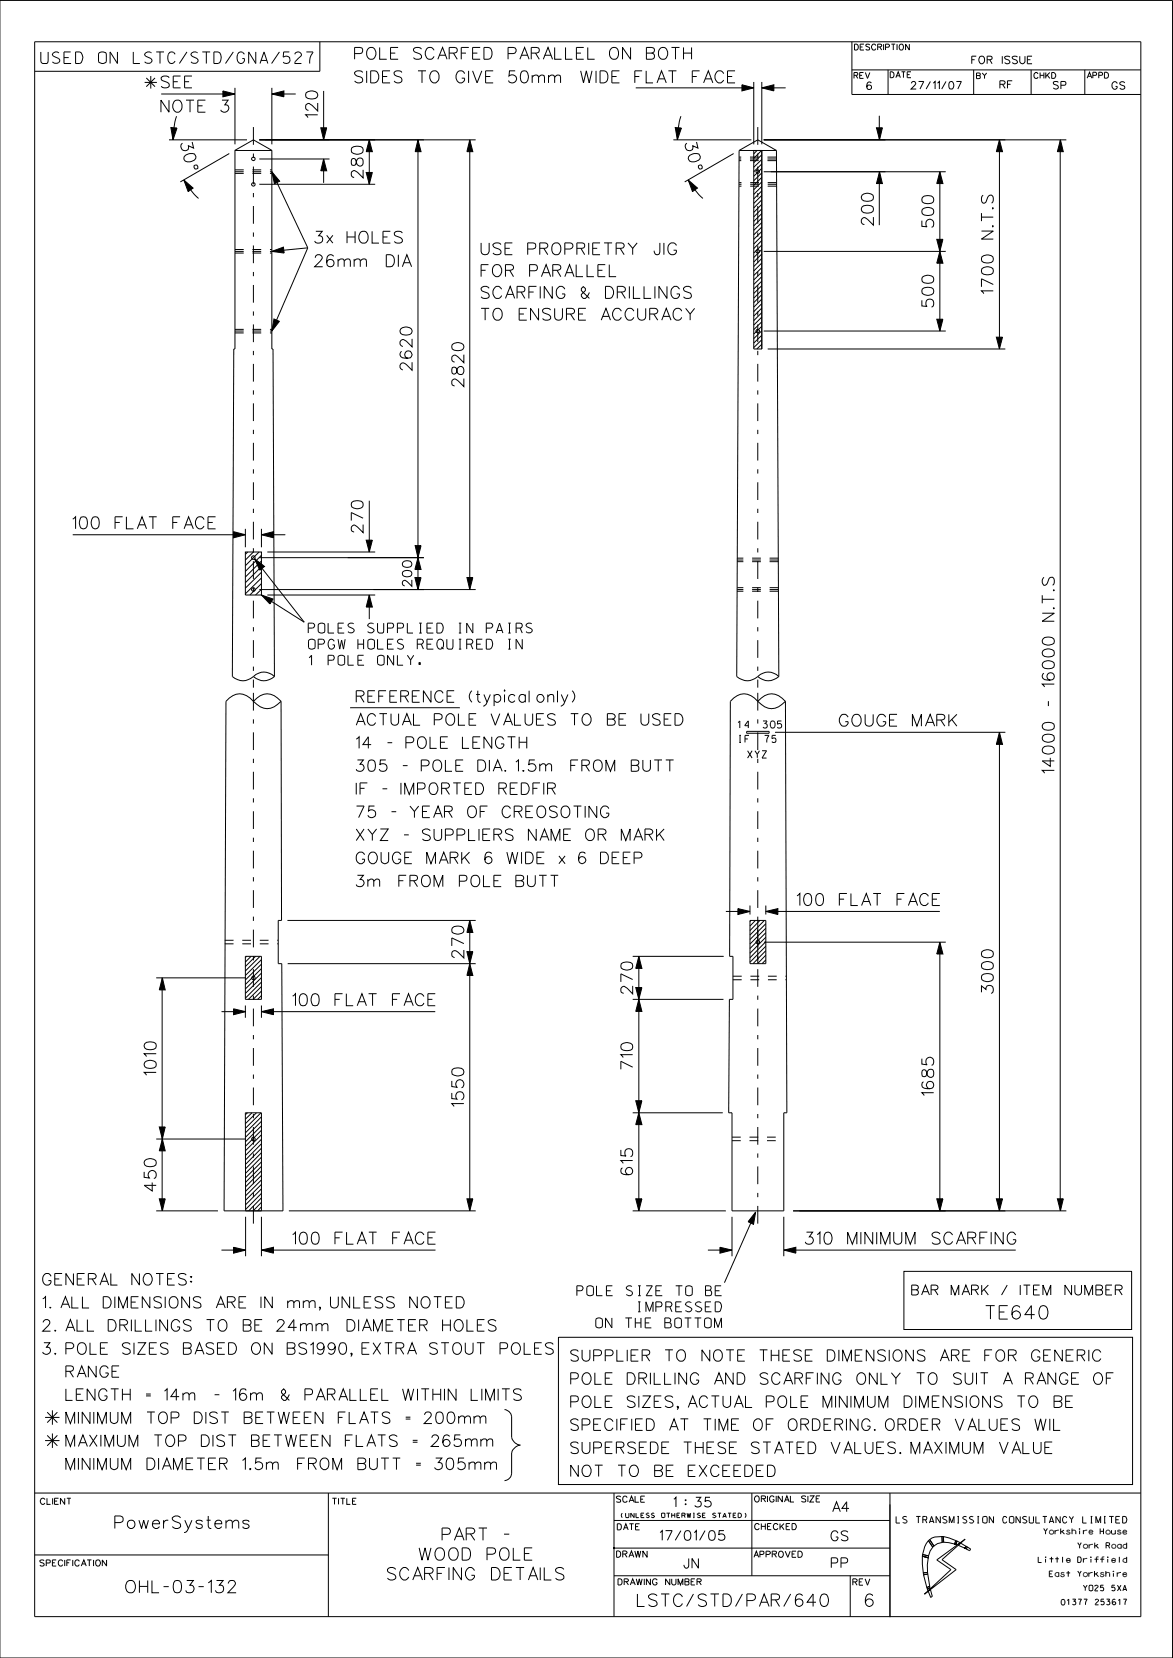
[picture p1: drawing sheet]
<svg xmlns="http://www.w3.org/2000/svg" width="210mm" height="297mm" viewBox="0 0 210 297" stroke-linecap="round" stroke-linejoin="round" font-family="sans-serif">
<g fill="none" stroke="#000" stroke-width=".18">
<path d="M0 .1h209.9v296.9h-209.9zM6.2 7.5h198v282.1h-198zM25.9 14.8h2.2M26.2 14l1.6 1.5M27 13.6v2.3M27.8 14l-1.6 1.5M28.9 16.8h13.2M42.1 15.7v10.2M48.7 15.7v10.2M48.7 16.8h4.2M57.3 7.5v5.3h-51.1M57.9 16.3v8.8"/>
<path d="M113.8 15.7h21.1M134.9 14.7v11.2M136.4 14.7v11.2M136.4 15.7h4.3M152.5 12.5h51.7M152.5 7.5v9.4h51.7M156 14.9a.39 .39 0 0 0-.4-.2 .39 .39 0 0 0-.3 .2 .75 .75 0 0 0 .3 1.1 .43 .43 0 0 0 .4-.4 .43 .43 0 0 0-.4-.4 .43 .43 0 0 0-.4 .4M159 12.5v4.4M174.3 12.5v4.4M184.6 12.5v4.4M194.2 12.5v4.4M30.3 25.1h13.9"/>
<path d="M31.6 20.8a15.1 15.1 0 0 0-.6 4.3M32.9 32.2a16.7 16.7 0 0 0 2.6 3.3M41 27.5l-8.7 5.1M42 27l3.4-1.9 3.3 1.9M46.4 25.1h38.8M46.4 28.5h12.6M46.4 33h20.8M48.7 30.8l6.4 13.6M57.9 28.5v4.3M66.1 25.1v7.9M74.8 25.1v80.5M84.1 25.1v80.5"/>
<path d="M120.5 25.1h14M121.9 20.8a15.1 15.1 0 0 0-.6 4.3M123.2 32.2a16.7 16.7 0 0 0 2.6 3.3M131.3 27.5l-8.7 5.1M132.4 27h6.6M134.9 27v35.5h1.5v-35.5M135.5 27l-.6 .5M136.3 27l-1.4 1.4M136.4 39.9l-1.5 1.4M136.4 39.1l-1.5 1.4M136.4 38.3l-1.5 1.4M136.4 37.4l-1.5 1.5"/>
<path d="M136.4 36.6l-1.5 1.4M136.4 35.8l-1.5 1.4M136.4 35l-1.5 1.4M136.4 34.2l-1.5 1.4M136.4 33.4l-1.5 1.4M136.4 32.6l-1.5 1.4M136.4 31.8l-1.5 1.4M136.4 31l-1.5 1.4M136.4 30.2l-1.5 1.4M136.4 29.4l-1.5 1.4M136.4 28.6l-1.5 1.4M136.4 27.7l-1.5 1.5"/>
<path d="M136.7 25.1h54.2M136.7 30.8h32.6M157.4 20.7v4.4M157.4 30.8v9.5M168.3 30.8v28.5M178.9 25.1v37.4M189.8 25.1v191.8M55.1 44.4l-6.4 14.9M55.1 44.4l-6.4 .6M136.4 59.3l-1.5 1.4M136.4 58.5l-1.5 1.3M136.4 57.6l-1.5 1.4"/>
<path d="M136.4 56.8l-1.5 1.4M136.4 56l-1.5 1.4M136.4 55.2l-1.5 1.4M136.4 54.4l-1.5 1.4M136.4 53.6l-1.5 1.4M136.4 52.8l-1.5 1.4M136.4 52l-1.5 1.4M136.4 51.2l-1.5 1.4M136.4 50.4l-1.5 1.4M136.4 49.6l-1.5 1.4M136.4 48.8l-1.5 1.4M136.4 48l-1.5 1.4"/>
<path d="M136.4 47.1l-1.5 1.4M136.4 46.3l-1.5 1.4M136.4 45.5l-1.5 1.4M136.4 44.7l-1.5 1.4M136.4 43.9l-1.5 1.4M136.4 43.1l-1.5 1.4M136.4 42.3l-1.5 1.4M136.4 41.5l-1.5 1.4M136.4 40.7l-1.5 1.4M136.7 45h32.6M136.7 59.3h32.6M136.4 62.5h-.1"/>
<path d="M136.4 61.7l-.9 .8M136.4 60.9l-1.5 1.4M136.4 60.1l-1.5 1.4M137.4 62.5h42.6M13 95.8h30.9M43.9 98.9h2.9v7.7h-2.9zM43.9 94.7v3.3M44.3 98.9l-.4 .4M45.4 98.9l-1.5 1.4M46.4 98.9l-2.5 2.4M46.4 99.9h29.5M46.8 94.7v3.3"/>
<path d="M46.8 99.5l-2.9 2.9M46.8 95.8h4.3M47.9 98.9h19.3M66.1 89.7v9.2M45.6 100.1l8.9 11.4-7.7-4.9M46.4 105.6h38.8M46.8 106.5v.1M46.8 105.6l-1.1 1M46.8 104.6l-2.1 2M46.8 103.5l-2.9 2.9M46.8 102.5l-2.9 2.9M46.8 101.5l-2.9 2.9"/>
<path d="M46.8 100.5l-2.9 2.9M47.9 106.6h19.3M66.1 106.6v4.3M45.4 125.6a2.9 2.9 0 0 0-4.9 0l-.4 91.3h10.6l-.3-44.3h-.6v-7.7h.6l-.1-39.3M45.4 125.6a2.94 2.94 0 0 1 4.9 0M45.4 125.6a3.3 3.3 0 0 0 3.1 1.3l.6-.3 1.2-1M45.4 121.2a2.71 2.71 0 0 1-3.8 0l.3-58.7h.2v-35.5h6.6v35.5h.2l.2 58.7M45.4 121.2a2.71 2.71 0 0 0 3.7 0M45.4 121.2a2.61 2.61 0 0 1 3.7 0M62.7 126.8h19.6M90.3 123.6v.2zM133.7 131h4v.3h-4z"/>
<path d="M135.7 125.6a2.9 2.9 0 0 0-4.9 0l-.2 45.7h.6v7.7h-.6l-.1 20.3h.5v17.6h9.3v-17.6h.6l-.3-73.7M135.7 125.6a2.94 2.94 0 0 1 4.9 0M135.7 125.6a3.3 3.3 0 0 0 3.1 1.3l.6-.3 1.2-1M135.7 121.2a2.71 2.71 0 0 1-3.8 0l.4-94.2 3.4-1.9 3.3 1.9 .4 94.2M135.7 121.2a2.71 2.71 0 0 0 3.7 0M135.7 121.2a2.61 2.61 0 0 1 3.7 0M138.8 131.2h41.2M178.9 131.2v85.7M28 175.2h16M29 175.2v41.7M43.9 171.3h2.9v7.7h-2.9zM44.1 171.3l-.2 .2"/>
<path d="M44.9 171.3l-1 1M45.7 171.3l-1.8 1.8M46.6 171.3l-2.7 2.6M46.8 178.3l-.7 .7M46.8 177.5l-1.5 1.5M46.8 176.7l-2.3 2.3M46.8 175.9l-2.9 2.9M46.8 175.1l-2.9 2.9M46.8 174.3l-2.9 2.9M46.8 173.5l-2.9 2.9M46.8 172.7l-2.9 2.8M46.8 171.9l-2.9 2.8"/>
<path d="M51.5 164.9h33.7M51.5 172.6h33.7M84.1 164.9v52M113.3 171.3h16.3M113.3 179h16.2M114.4 171.3v45.6M129.9 163.3h4.4M134.3 162.2v1.6M134.3 164.9h2.8v7.7h-2.8zM134.4 164.9l-.1 .2M135.2 164.9l-.9 1M135.7 164.9v7.7"/>
<path d="M136 164.9l-1.7 1.8M136.8 168.8h32.5M136.8 164.9l-2.5 2.6M137.1 162.2v1.6M137.1 171.9l-.7 .7M137.1 171.1l-1.5 1.5M137.1 170.3l-2.3 2.3M137.1 169.5l-2.8 2.9M137.1 168.7l-2.8 2.9M137.1 167.9l-2.8 2.9M137.1 167.1l-2.8 2.8M137.1 166.3l-2.8 2.8"/>
<path d="M137.1 165.5l-2.8 2.8M137.1 163.3h31.2M168.3 168.8v48.1M39.7 181.2h4.2M43.9 180.1v2.2M44.3 199.3l-.4 .4M45.1 199.3l-1.2 1.2M45.9 199.3l-2 2M46.7 199.3l-2.7 2.8M46.8 180.1v2.2M46.8 181.2h31.1M113.3 199.3h16.1"/>
<path d="M28 216.9h11M28 204h16M44 216.9l-.1-17.6h2.9v17.6M44 218v7M46.8 218v7M46.8 216.2l-.7 .7M46.8 215.4l-1.5 1.5M46.8 214.6l-2.3 2.3M46.8 213.8l-2.8 2.9M46.8 213l-2.8 2.8M46.8 212.2l-2.8 2.8M46.8 211.4l-2.8 2.8"/>
<path d="M46.8 210.6l-2.8 2.8M46.8 209.8l-2.8 2.8M46.8 208.9l-2.8 2.9M46.8 208.1l-2.8 2.9M46.8 207.3l-2.8 2.9M46.8 206.5l-2.8 2.9M46.8 205.7l-2.8 2.9M46.8 204.9l-2.8 2.9M46.8 204.1l-2.8 2.9M46.8 203.3l-2.8 2.8M46.8 202.5l-2.8 2.8M46.8 201.7l-2.8 2.8"/>
<path d="M46.8 200.9l-2.8 2.8M46.8 200.1l-2.8 2.8M51.7 216.9h33.5M113.3 216.9h16.6M131 218v7M135.3 217.1l-5.6 12.7M140.3 218v7M142 216.9h48.9M39.7 223.9h4.3M46.8 223.9h31.2M100 239.6h102.8v26.3h-102.8zM126.7 223.9h4.3"/>
<path d="M140.3 223.9h41.5M161.8 227.7h40.8v10.5h-40.8zM8.1 253.9h2.6M8.1 258.1h2.6M8.5 253l1.8 1.8M8.5 257.1l1.8 1.9M9.4 252.6v2.6M9.4 256.8v2.6M10.3 253l-1.8 1.8M10.3 257.1l-1.8 1.9M90.3 252.5l.3 .1a1.61 1.61 0 0 1 1 1.1M91.6 253.7v3.8"/>
<path d="M6.2 278.5h52.6M6.2 267.5h198M58.8 267.5v22.1M109.9 277.3h49.4M109.9 272.4h49.4M109.9 267.5v22.1M134.6 267.5v14.8M159.3 267.5v22.2M165.1 278.8l.2 3M165.1 278.8l1.1 .3M165.1 278.8h.1M165.2 278.5l-.1 .3"/>
<path d="M165.2 278.5h.1M165.2 278.5l1 .2M166.2 279.1l-.2 1.2 .1 1.4M166.2 276l-.7 1.1-.3 1.4M166.2 279.1h.1M166.2 276l.8 1.1M166.2 278.7h.1M166.2 278.7v.4M166.4 275.8l-.2 .2M166.4 275.8h.1M166.4 275.8l.8 1.1M167 277.1l-.5 .7-.3 .9"/>
<path d="M167 277.1h.1M167.2 276.9h.1M167.2 276.9l-.2 .2M167.7 279.4l5.1-3.7-4.2 3.7 2.6 1.8-5.7 4.4 4.7-4.4zM168.6 275.2l-1.2 .1-1 .5M168.6 275.2l.1 1.1M168.6 275.2h.3M168.7 276.3l-.9 .2-.6 .4M168.7 276.3h.1M168.9 276.3l2 .3M168.9 276.3h.1M168.9 276.3h-.2"/>
<path d="M170.9 276.6h.1M170.9 276.6l.3 .1M171.1 276l-2.2-.8v1.1M171.1 276h.1M171.1 276l-.2 .6M171.1 276h.2M171.2 276.7h.1M171.3 276l-.1 .7M171.3 276h.1M171.3 276l.6 .3-.6 .4h-.1M172.8 277.4h.1M172.8 277.4l.2 .1"/>
<path d="M172.9 277l-.9-.6-.4 .4 1.2 .6M172.9 277h.1M172.9 277l-.1 .4M172.9 277l.3 .1M173 277.5h.1M173 277.5l.6 .3M173.2 277.1h.1M173.2 277.1l-.2 .4M173.2 277.1l.6 .4M173.6 277.8h.1M173.8 277.5h.1M173.8 277.5l-.2 .3"/>
<path d="M109.9 282.3h49.4M152.2 282.3v7.3M152.7 283.4l.6-.1 .1-.4-.7-.1v1.2M154.5 282.8h-.7v1.2M154.9 282.8l.4 1.2 .4-1.2M165.3 281.8h.1M165.3 281.8v.3M165.3 282.1h.1M165.3 282.1l.6 2.3M165.9 284.4h.1M165.9 284.4l.1 .2M166 284.6h.1"/>
<path d="M166.1 281.7h.1M166.1 281.7l-.8 .1M166.1 281.7v.3M166.1 282h.1M166.1 282l-.8 .1M166.1 282l.3 2.1M166.2 285.1l.4-.4 .3 1.3-.3 .2zM166.4 284.1h.1M166.4 284.1l-.5 .3M166.4 284.1l.1 .3M166.5 284.4h.1M166.5 284.4l-.5 .2"/>
<path d="M166.5 284.4v.2l-.4 .4-.1-.4M166.9 286h.1"/>
<circle cx="45.4" cy="28.5" r=".3"/>
<circle cx="45.4" cy="33" r=".31"/>
<circle cx="135.7" cy="30.8" r=".3"/>
<circle cx="135.6" cy="59.3" r=".32"/>
<circle cx="135.7" cy="45" r=".3"/>
<circle cx="45.4" cy="99.9" r=".3"/>
<circle cx="45.4" cy="105.6" r=".3"/>
<circle cx="45.3" cy="175.2" r=".32"/>
<circle cx="135.7" cy="168.8" r=".32"/>
<circle cx="45.4" cy="204" r=".32"/>
</g>
<g fill="none" stroke="#000" stroke-width=".18" stroke-dasharray="1.6 1.6" stroke-linecap="butt">
<path d="M42.1 31.1h6.6M42.1 30.8h6.6M42.1 30.4h6.6M139 28.5h-6.7M139 28.1h-6.7M139 28.8h-6.7M139 33h-6.7M139 32.7h-6.7M139 33.3h-6.7M42.1 59.6h6.6M42.1 59.3h6.6M42.1 59h6.6"/>
<path d="M42.1 45.3h6.6M42.1 45h6.6M42.1 44.7h6.6M139.3 100h-7.3M139.3 100.3h-7.3M139.3 100.6h-7.3M139.3 105.6h-7.3M139.3 105.3h-7.3M139.3 105.9h-7.4M40.2 169.1h9.6M40.2 168.4h9.6M131.2 174.9h9.6"/>
<path d="M131.2 175.5h9.6M131 203.7h9.3M131 204.3h9.3"/>
</g>
<path d="M45.4 22.8v100.4M135.7 22.8v100.4M45.4 219.2v-95.9M135.7 219.2v-95.9" fill="none" stroke="#000" stroke-width=".18" stroke-dasharray="3.2 1.6 .8 1.6" stroke-linecap="butt"/>
<g fill="#000" stroke="#000" stroke-width=".18">
<path d="M39.9 16.3l2.2 .5-2.2 .5zM48.7 16.8l2.1-.5v1zM132.8 15.2l2.1 .5-2.1 .6zM136.4 15.7l2.1-.5v1.1zM30.6 22.8l1.1 .1-.7 2.2zM32.9 32.2l1.7 1.5-.9 .6zM48.7 30.8l1.4 1.7-1 .4zM57.9 28.5l.6 2.1h-1.1zM57.4 22.9h1.1l-.6 2.2zM66.1 25.1l.6 2.1h-1.1zM65.6 30.9h1.1l-.6 2.1zM74.8 25.1l.6 2.1h-1.1z"/>
<path d="M84.1 25.1l.6 2.1h-1.1zM120.9 22.8l1.1 .1-.7 2.2zM123.2 32.2l1.7 1.5-.9 .6zM157.5 30.8l.5 2.1h-1.1zM156.9 22.9h1.1l-.5 2.2zM168.3 30.8l.5 2.1h-1.1zM178.9 25.1l.6 2.1h-1.1zM189.8 25.1l.6 2.1h-1.1zM49 57.1l1 .5-1.3 1.7zM48.7 45l2-.7 .2 1zM168.3 45l.5 2.1h-1.1zM167.7 42.9h1.1l-.5 2.1z"/>
<path d="M167.7 57.2h1.1l-.5 2.1zM178.4 60.4h1.1l-.6 2.1zM41.8 95.2l2.1 .6-2.1 .5zM46.8 95.8l2.2-.6v1.1zM65.6 96.8h1.1l-.6 2.1zM74.3 97.7h1.1l-.6 2.2zM45.6 100.1l1.8 1.4-.9 .6zM46.8 106.6l2.1 .7-.6 .9zM66.1 106.6l.6 2.1h-1.1zM74.8 99.9l.6 2.1h-1.1zM74.3 103.5h1.1l-.6 2.1zM83.6 103.5h1.1l-.6 2.1z"/>
<path d="M178.9 131.2l.6 2.1h-1.1zM29.1 175.2l.5 2.1h-1.1zM84.1 172.6l.6 2.1h-1.1zM84.1 164.9l.6 2.1h-1.1zM83.6 170.5h1.1l-.6 2.1zM114.4 171.3l.5 2.2h-1.1zM113.8 176.9h1.1l-.5 2.1zM132.1 162.8l2.2 .5-2.2 .5zM137.1 163.3l2.2-.5v1zM168.3 168.8l.5 2.1h-1.1zM41.8 180.7l2.2 .5-2.2 .6zM46.8 181.2l2.2-.5v1.1z"/>
<path d="M114.4 179l.5 2.2h-1.1zM113.8 197.2h1.1l-.5 2.1zM29.1 204l.5 2.2h-1.1zM28.5 214.7h1.1l-.5 2.2zM28.5 201.9h1.1l-.5 2.1zM83.6 214.7h1.1l-.6 2.2zM114.4 199.3l.5 2.2h-1.1zM113.8 214.7h1.1l-.5 2.2zM135.3 217.1l-.4 2.2-1-.4zM167.7 214.7h1.1l-.5 2.2zM178.4 214.7h1.1l-.6 2.2zM189.3 214.7h1.1l-.6 2.2z"/>
<path d="M41.8 223.4l2.2 .5-2.2 .6zM46.8 223.9l2.2-.5v1.1zM128.9 223.4l2.1 .5-2.1 .6zM140.4 223.9l2.1-.5v1.1z"/>
</g>
<g fill="#000">
<path d="M109.8 277.2h.3v.3h-.3z" fill-rule="evenodd"/>
<path d="M170.8 276.4h.3v.3h-.3z" fill-rule="evenodd"/>
<path d="M172.6 277.2h.3v.3h-.3z" fill-rule="evenodd"/>
</g>
<text font-size="8.3" x="88.9" y="263">}</text>
<text font-size="2.4" x="176.5" y="236.3">TE640</text>
<g font-size="2.2">
<text x="20.6" y="273.8">PowerSystems</text>
<text x="79.2" y="275.9">PART -</text>
<text x="75" y="279.5">WOOD POLE</text>
<text x="22.5" y="285.3">OHL-03-132</text>
<text x="69.4" y="283">SCARFING DETAILS</text>
<text x="114.1" y="287.8">LSTC/STD/PAR/640</text>
<text x="155" y="287.8">6</text>
</g>
<g font-size="2.1">
<text x="7.3" y="11.4">USED ON LSTC/STD/GNA/527</text>
<text x="63.5" y="10.6">POLE SCARFED PARALLEL ON BOTH</text>
<text x="28.9" y="15.8">SEE</text>
<text x="63.5" y="14.8">SIDES TO GIVE 50mm WIDE FLAT FACE</text>
<text x="28.8" y="20.1">NOTE 3</text>
<text x="56.9" y="21.1" transform="rotate(-90 56.9 21.1)">120</text>
<text x="32.3" y="25.8" transform="rotate(76 32.3 25.8)">30%%d</text>
<text x="122.6" y="25.8" transform="rotate(76 122.6 25.8)">30%%d</text>
<text x="65" y="31.9" transform="rotate(-90 65 31.9)">280</text>
<text x="156.4" y="40.3" transform="rotate(-90 156.4 40.3)">200</text>
<text x="167.2" y="40.7" transform="rotate(-90 167.2 40.7)">500</text>
<text x="56.4" y="43.6">3x HOLES</text>
<text x="56.4" y="47.8">26mm DIA</text>
<text x="86.1" y="45.6">USE PROPRIETRY JIG</text>
<text x="86.1" y="49.5">FOR PARALLEL</text>
<text x="86.1" y="53.5">SCARFING &amp; DRILLINGS</text>
<text x="177.9" y="52.6" transform="rotate(-90 177.9 52.6)">1700 N.T.S</text>
<text x="86.1" y="57.4">TO ENSURE ACCURACY</text>
<text x="167.2" y="55" transform="rotate(-90 167.2 55)">500</text>
<text x="73.8" y="66.3" transform="rotate(-90 73.8 66.3)">2620</text>
<text x="83" y="69.2" transform="rotate(-90 83 69.2)">2820</text>
<text x="13" y="94.7">100 FLAT FACE</text>
<text x="65" y="95.4" transform="rotate(-90 65 95.4)">270</text>
<text x="63.8" y="125.8">REFERENCE (typical only)</text>
<text x="63.8" y="129.9">ACTUAL POLE VALUES TO BE USED</text>
<text x="150.3" y="130.1">GOUGE MARK</text>
<text x="63.8" y="134">14 - POLE LENGTH</text>
<text x="63.8" y="138.2">305 - POLE DIA. 1.5m FROM BUTT</text>
<text x="63.8" y="142.3">IF - IMPORTED REDFIR</text>
<text x="188.8" y="138.5" transform="rotate(-90 188.8 138.5)">14000 - 16000 N.T.S</text>
<text x="63.8" y="146.4">75 - YEAR OF CREOSOTING</text>
<text x="63.8" y="150.6">XYZ - SUPPLIERS NAME OR MARK</text>
<text x="63.8" y="154.7">GOUGE MARK 6 WIDE x 6 DEEP</text>
<text x="63.8" y="158.8">3m FROM POLE BUTT</text>
<text x="142.7" y="162.2">100 FLAT FACE</text>
<text x="83" y="171.6" transform="rotate(-90 83 171.6)">270</text>
<text x="113.3" y="178" transform="rotate(-90 113.3 178)">270</text>
<text x="177.9" y="177.9" transform="rotate(-90 177.9 177.9)">3000</text>
<text x="52.4" y="180.2">100 FLAT FACE</text>
<text x="113.3" y="191.6" transform="rotate(-90 113.3 191.6)">710</text>
<text x="28" y="192.6" transform="rotate(-90 28 192.6)">1010</text>
<text x="167.2" y="196.2" transform="rotate(-90 167.2 196.2)">1685</text>
<text x="83" y="198.2" transform="rotate(-90 83 198.2)">1550</text>
<text x="28" y="213.4" transform="rotate(-90 28 213.4)">450</text>
<text x="113.3" y="210.4" transform="rotate(-90 113.3 210.4)">615</text>
<text x="52.4" y="222.9">100 FLAT FACE</text>
<text x="144.2" y="222.9">310 MINIMUM SCARFING</text>
<text x="7.7" y="230.2">GENERAL NOTES:</text>
<text x="7.7" y="234.3">1. ALL DIMENSIONS ARE IN mm, UNLESS NOTED</text>
<text x="7.7" y="238.5">2. ALL DRILLINGS TO BE 24mm DIAMETER HOLES</text>
<text x="7.7" y="242.6">3. POLE SIZES BASED ON BS1990, EXTRA STOUT POLES</text>
<text x="102.2" y="243.8">SUPPLIER TO NOTE THESE DIMENSIONS ARE FOR GENERIC</text>
<text x="9.4" y="246.7">RANGE</text>
<text x="9.5" y="250.9">LENGTH = 14m - 16m &amp; PARALLEL WITHIN LIMITS</text>
<text x="102.2" y="248">POLE DRILLING AND SCARFING ONLY TO SUIT A RANGE OF</text>
<text x="9.5" y="255">MINIMUM TOP DIST BETWEEN FLATS = 200mm</text>
<text x="102.2" y="252.1">POLE SIZES, ACTUAL POLE MINIMUM DIMENSIONS TO BE</text>
<text x="102.2" y="256.2">SPECIFIED AT TIME OF ORDERING. ORDER VALUES WIL</text>
<text x="9.4" y="263.2">MINIMUM DIAMETER 1.5m FROM BUTT = 305mm</text>
<text x="9.4" y="259.1">MAXIMUM TOP DIST BETWEEN FLATS = 265mm</text>
<text x="102.2" y="260.4">SUPERSEDE THESE STATED VALUES. MAXIMUM VALUE</text>
<text x="102.2" y="264.5">NOT TO BE EXCEEDED</text>
</g>
<g font-size="1.8">
<text x="55.2" y="113.4">POLES SUPPLIED IN PAIRS</text>
<text x="55.2" y="116.3">OPGW HOLES REQUIRED IN</text>
<text x="55.2" y="119.2">1 POLE ONLY.</text>
<text x="103.3" y="232.1">POLE SIZE TO BE</text>
<text x="163.2" y="232">BAR MARK / ITEM NUMBER</text>
<text x="106.7" y="237.9">ON THE BOTTOM</text>
<text x="113.9" y="235">IMPRESSED</text>
</g>
<g font-size="1.7">
<text x="73.8" y="105" transform="rotate(-90 73.8 105)">200</text>
<text x="120.6" y="270">1 : 35</text>
<text x="118.2" y="275.9">17/01/05</text>
<text x="148.8" y="276">GS</text>
<text x="149.1" y="270.8">A4</text>
<text x="122.5" y="280.9">JN</text>
<text x="148.8" y="280.8">PP</text>
</g>
<g font-size="1.4">
<text x="174" y="11.4">FOR ISSUE</text>
<text x="163.1" y="16">27/11/07</text>
<text x="179" y="15.8">RF</text>
<text x="188.6" y="15.9">SP</text>
<text x="199.1" y="16">GS</text>
</g>
<g font-size="1.3">
<text x="132" y="130.4">14</text>
<text x="136.6" y="130.4">305</text>
<text x="132.1" y="133">IF</text>
<text x="133.9" y="135.8">XYZ</text>
<text x="136.9" y="133">75</text>
</g>
<text font-size="1.2" x="160.4" y="272.8">LS TRANSMISSION CONSULTANCY LIMITED</text>
<g font-size="1.1">
<text x="7.3" y="269.5">CLIENT</text>
<text x="59.5" y="269.5">TITLE</text>
<text x="110.4" y="269.1">SCALE</text>
<text x="135.1" y="269.1">ORIGINAL SIZE</text>
<text x="110.5" y="274.1">DATE</text>
<text x="135.1" y="274">CHECKED</text>
<text x="7.2" y="280.5">SPECIFICATION</text>
<text x="110.4" y="278.9">DRAWN</text>
<text x="135" y="279">APPROVED</text>
<text x="110.6" y="283.9">DRAWING NUMBER</text>
<text x="152.7" y="283.9">REV</text>
</g>
<g font-size="1">
<text x="153" y="9">DESCRIPTION</text>
<text x="152.9" y="14">REV</text>
<text x="159.4" y="13.9">DATE</text>
<text x="174.8" y="14.1">BY</text>
<text x="185.1" y="14">CHKD</text>
<text x="194.7" y="14">APPD</text>
<text x="186.9" y="274.8">Yorkshire House</text>
<text x="185.9" y="279.9">Little Driffield</text>
<text x="193" y="277.4">York Road</text>
<text x="187.9" y="282.4">East Yorkshire</text>
<text x="190" y="287.5">01377 253617</text>
<text x="194" y="285">YO25 5XA</text>
</g>
<text font-size=".8" x="111.1" y="271.8">(UNLESS OTHERWISE STATED)</text>
</svg>
